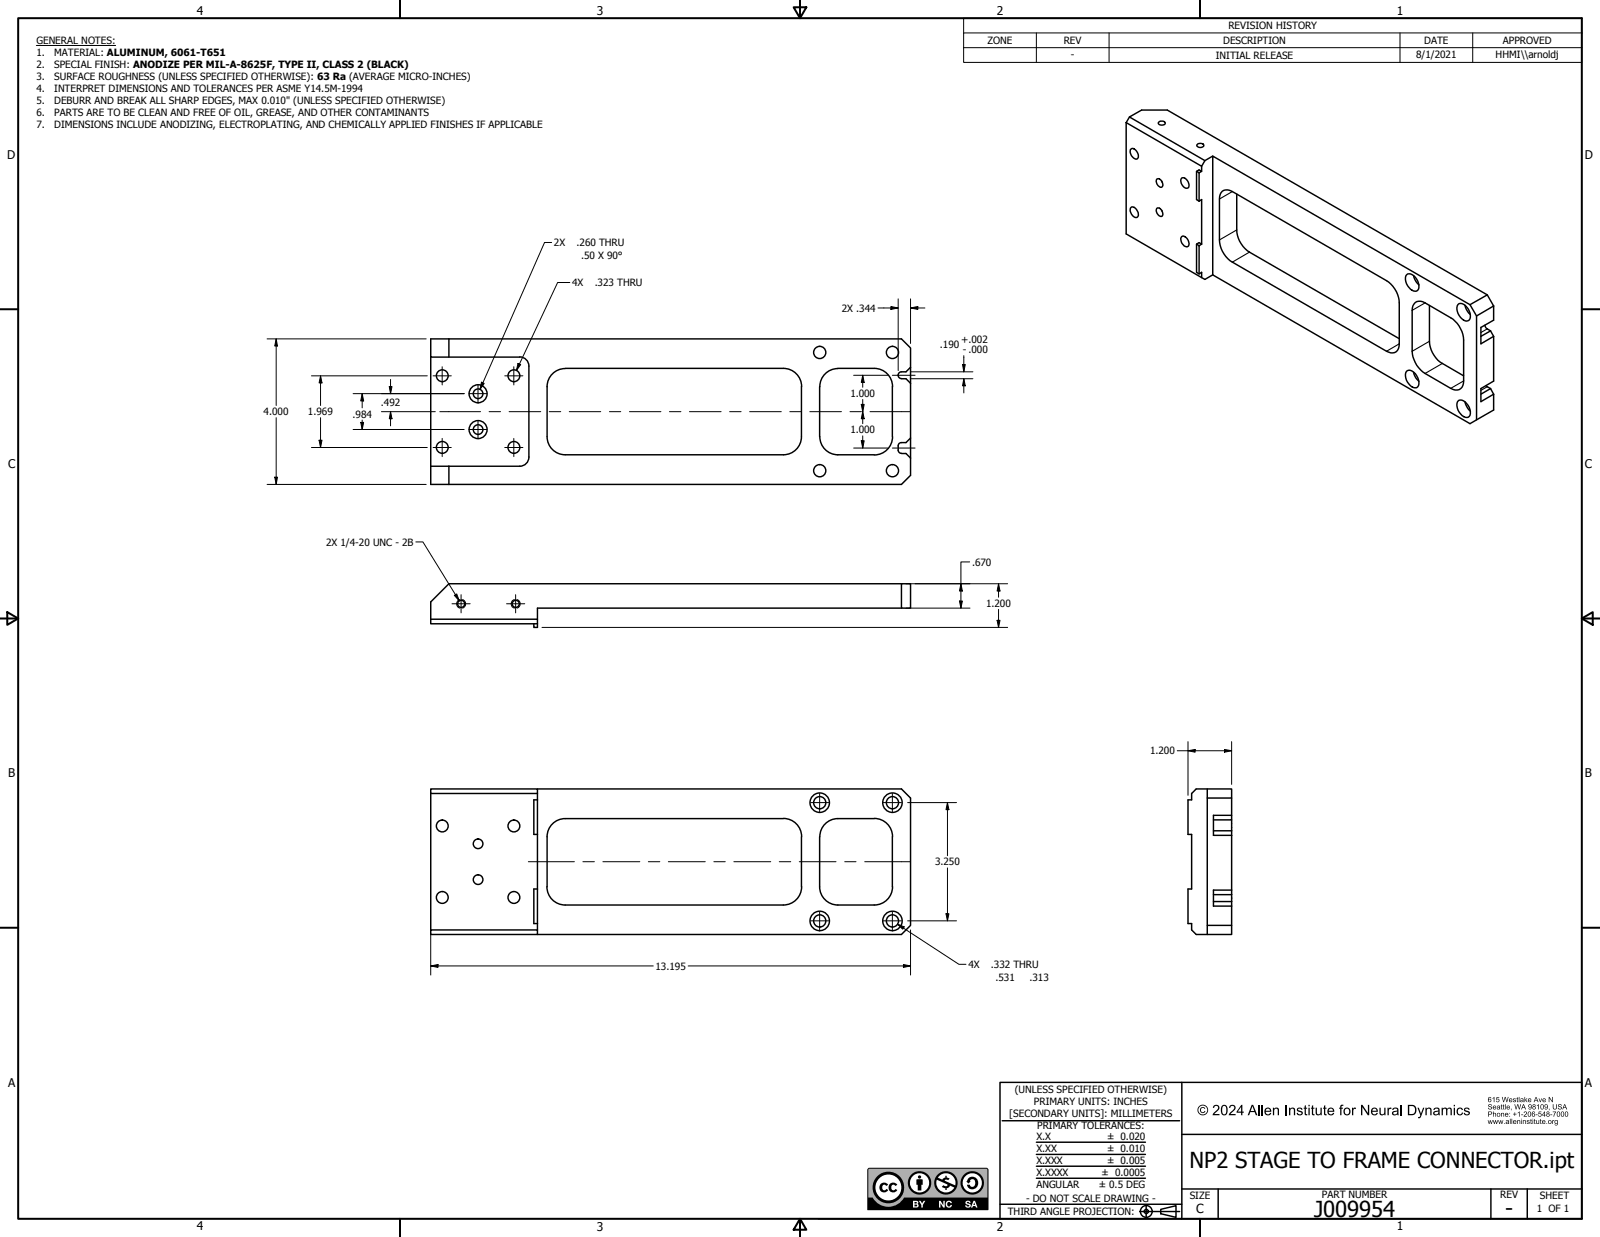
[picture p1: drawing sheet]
<svg xmlns="http://www.w3.org/2000/svg" width="559mm" height="432mm" viewBox="0 0 559 432" stroke-linecap="round" stroke-linejoin="round" font-family="sans-serif">
<!-- layer: Layer 1 -->
<g fill="none" stroke="#000" stroke-width=".51">
<path d="M393.3 42.8v38.9l27.5 15.8 2.7-1.6M394.5 40.8l4.2-2.4h9l111.7 64.5M394.5 40.8l26.3 15.3-1.1 1.9-26.4-15.2zM394.8 52.3a1.24 1.24 0 0 1 1.2-.5 1.24 1.24 0 0 1 .9 1l.6 1a1.11 1.11 0 0 1-.4 1.7 1.11 1.11 0 0 1-1.6-.7l-.8-1.6zM404.6 42.7a1.25 1.25 0 0 1 1.3-.5 1.25 1.25 0 0 1 1 1l-1.1 .5a1.1 1.1 0 0 1-1.3-.7zM417.9 59.8v9.9l.9 .5M417.9 59.8l.9-.5 .9 .5-.9 .5zM418.1 50.5l1.1-.5a.88 .88 0 0 1 1.2 1.1l-.7 .3h-1l-.6-.3zM419.7 58v1.8M423.5 54.5l-2.7 1.6M395 72.4a2.21 2.21 0 0 1 2.6 2.4 1.04 1.04 0 0 1-.8 1.2 1.04 1.04 0 0 1-1.3-.8l-.6-1a1.63 1.63 0 0 1 .1-1.8zM404 72.8a1.79 1.79 0 0 1 1.8 .6 1.79 1.79 0 0 1 .2 1.8 1.18 1.18 0 0 1-1.9-.7l-.3-1z"/>
<path d="M404 62.5a1.79 1.79 0 0 1 1.8 .7 1.79 1.79 0 0 1 .2 1.8l-.2 .3a1.93 1.93 0 0 1-1.8-2.8zM405.7 73.4l.2 .4M405.7 63.2l.2 .4M412.7 62.2a2.34 2.34 0 0 1 2.5 2.9 1.09 1.09 0 0 1-1 .6 1.09 1.09 0 0 1-1-.7l-.6-1a1.71 1.71 0 0 1 .1-1.8zM418.8 70.2l.9-.5v15.5M418.8 60.3v9.9M426.9 66.7a3.1 3.1 0 0 1 3.5 .2l53.9 31.1a9.8 9.8 0 0 1 4.4 7.7v14.3a2.71 2.71 0 0 1-1.3 2.9 2.71 2.71 0 0 1-3.1-.3l-53.9-31.1a9.7 9.7 0 0 1-4.5-7.7v-14.3a3.5 3.5 0 0 1 1-2.8zM431.9 67.8v12.5a9.7 9.7 0 0 0 4.5 7.7l52.3 30.2M412.7 82.6a1.91 1.91 0 0 1 2.5 1.9 1.19 1.19 0 0 1-.7 1.7 2.57 2.57 0 0 1-1.8-3.6zM417.9 85.2v9.9l.9 .5 .9-.5v1.8M418.8 85.8v9.8M419.7 85.2l-.9-.5-.9 .5 .9 .6"/>
<path d="M419.7 85.2l-.9 .6M491.2 95.9a2.18 2.18 0 0 1 3.1 .9l1.1 2.1a1.7 1.7 0 0 1 .1 1.9 1.7 1.7 0 0 1-1.7 .8 4.4 4.4 0 0 1-2.6-5.7zM493.7 96.2l.8 2.1 1.1 1.1M156.8 118.3v6.4M494.3 105.6a3 3 0 0 1 3.4 .1l9 5.2a9.7 9.7 0 0 1 4.5 7.8v14.3a2.76 2.76 0 0 1-1.4 2.9 2.76 2.76 0 0 1-3.1-.3l-9-5.2a9.7 9.7 0 0 1-4.5-7.8v-14.3a3.3 3.3 0 0 1 1.1-2.7zM499.2 106.6v12.5a9.5 9.5 0 0 0 4.5 7.8l7.5 4.3M509.2 106.3a2.1 2.1 0 0 1 3.1 .9 3.3 3.3 0 0 1 .5 4.8 3.2 3.2 0 0 1-3.6-2.6l-.2-.8a2.7 2.7 0 0 1 .2-2.3zM511.6 106.6l.5 1.4 1.4 1.8M513.4 106.4l6-3.5 2.3 3.9-6 3.5zM513.4 106.4l-89.9-51.9v41.4l89.9 52 8.3-4.8v-5.5M515.7 110.3v36.3M518.6 113.5l.1 .4a2.81 2.81 0 0 0 1.9 1.6"/>
<path d="M520.6 115.5l1.1 1.9M520.6 115.5l-3.4 1.9M521.7 106.8v5l-4.5 2.5v5.7l4.5-2.6M521.7 117.4v15.6l-4.5 2.6v4.6l4.5-2.6M150.4 124.7v38.1M181.5 124.6a3.2 3.2 0 0 1 3.2 3.2v31.8M181.5 124.7h-31.1v-6.4h164.4l3.2 3.2v6.7M191.1 135a6.3 6.3 0 0 1 6.3-6.3l76.2-.1a6.4 6.4 0 0 1 6.4 6.4M191.1 134.9v17.5M279.9 134.9v17.5M286.3 134.9v17.5M292.6 128.6h12.7a6.4 6.4 0 0 1 6.4 6.4"/>
<path d="M292.6 128.7a6.3 6.3 0 0 0-6.3 6.3M311.7 134.9v17.5M313.7 130.9l.2 .8 .9 .4M314.8 129.8l-.7 .2-.4 .9M314.8 132.2h1.6l1.6 1.6M318 128.2v37.7l-3.2 3.2h-164.4v-6.3h6.4M318 128.2l-1.6 1.6h-1.6M491.2 129.6a2.18 2.18 0 0 1 3.1 .9 3.5 3.5 0 0 1 .5 4.8 3.9 3.9 0 0 1-3.9-4zM493.7 129.9l.8 2.1 1.1 1.1M519 134.6l1.6 1M520.6 135.6l1.1 2M520.6 135.6l-3.4 2"/>
<path d="M184.7 159.5a3.2 3.2 0 0 1-3.2 3.3h-24.7M191.1 152.4a6.3 6.3 0 0 0 6.3 6.4h76.2a6.3 6.3 0 0 0 6.3-6.4M286.3 152.4a6.3 6.3 0 0 0 6.3 6.4M292.6 158.8h12.7M311.7 152.4a6.4 6.4 0 0 1-6.4 6.4M313.7 155.6v1.9l.4 .5 .7 .2M314.8 154.5l-.7 .2-.4 .9M314.8 158.3h1.6l1.6 1.6M318 152.9l-1.6 1.6h-1.6M509.2 140a2.1 2.1 0 0 1 3.1 .9 3.4 3.4 0 0 1 .5 4.8 3.9 3.9 0 0 1-4-4zM511.6 140.3l.9 2.1 1 1.1M156.8 162.8v6.3"/>
<path d="M150.4 216.2h37.3v1.5h-37.3zM187.7 217.7v1.3h-1.3v-1.3M314.8 203.8h3.2v8.5h-3.2zM314.8 212.3h-127.1v3.9M314.8 203.8h-158l-6.4 6.3v6.1M150.4 275.4h37.3v1.6h-37.3zM150.4 277v47.6M187.7 275.4h127.1l3.2 3.2v44.4l-3.2 3.2h-127.1M187.7 277v47.6M187.7 279.2h-1.3v12.1h1.3M421.6 275.4h8.5v3.2h-8.5zM421.6 278.6v44.4"/>
<path d="M421.6 275.4h-3.8l-1.6 1.6v2.2h-1.3v12.1h1.3v19h-1.3v12.1h1.3v2.2l1.6 1.6h3.8M430.1 278.6v6M273.6 285.8h-76.2a6.3 6.3 0 0 0-6.3 6.3l-.1 17.4a6.4 6.4 0 0 0 6.4 6.4h76.2a6.4 6.4 0 0 0 6.4-6.4M273.6 285.7a6.4 6.4 0 0 1 6.4 6.4M279.9 292.1v17.5M292.6 285.8h12.7M292.6 285.8a6.4 6.4 0 0 0-6.3 6.3v17.4a6.4 6.4 0 0 0 6.3 6.4M305.3 285.7a6.4 6.4 0 0 1 6.4 6.4M311.7 292.1v17.5M423.8 290h6.3M423.8 286.2h6.3v-1.6h-6.3v7h6.3M430.1 286.2v36.8"/>
<path d="M187.7 310.3h-1.3v12.1h1.3M311.7 309.5a6.4 6.4 0 0 1-6.4 6.4h-12.7M423.8 314.7h6.3M423.8 312.3h6.3M430.1 310.7h-6.3v5.6h6.3M150.4 324.6h37.3v1.6h-37.3zM421.6 323h8.5v3.2h-8.5zM412.7 377.8v47.6M350 391.2h62M361.9 398.7h38.1M412.7 396h139.7M361.9 403h38.1"/>
<path d="M361.9 411.3h38.1M361.9 407.1h38.1M412.7 415h139.7M425.4 415v10.4M520.7 415v10.4M533.4 415v10.4M285.7 425.4h266.7v-47.6h-203.2v47.6M349.2 420.4h63.5M398 422.9h14M400.3 420.6v4.6M405.4 422.1l5.3-1.2v4l-5.3-1.2z"/>
<circle cx="154.5" cy="131.2" r="2.06"/>
<circle cx="167" cy="137.4" r="1.68"/>
<circle cx="167" cy="137.4" r="3.1"/>
<circle cx="179.5" cy="131.2" r="2.06"/>
<circle cx="286.3" cy="123" r="2.13"/>
<circle cx="311.7" cy="123" r="2.13"/>
<circle cx="154.5" cy="156.2" r="2.06"/>
<circle cx="167" cy="150" r="1.68"/>
<circle cx="167" cy="150" r="3.1"/>
<circle cx="179.5" cy="156.2" r="2.06"/>
<circle cx="286.3" cy="164.3" r="2.13"/>
<circle cx="311.7" cy="164.3" r="2.13"/>
<circle cx="161.1" cy="210.8" r="1.24"/>
<circle cx="180.1" cy="210.8" r="1.24"/>
<circle cx="154.5" cy="288.3" r="2.06"/>
<circle cx="167" cy="294.5" r="1.68"/>
<circle cx="179.5" cy="288.3" r="2.06"/>
<circle cx="286.3" cy="280.2" r="2.13"/>
<circle cx="286.3" cy="280.2" r="3.4"/>
<circle cx="311.7" cy="280.2" r="2.13"/>
<circle cx="311.7" cy="280.2" r="3.4"/>
<circle cx="154.5" cy="313.3" r="2.06"/>
<circle cx="167" cy="307.1" r="1.68"/>
<circle cx="179.5" cy="313.3" r="2.06"/>
<circle cx="286.3" cy="321.5" r="2.13"/>
<circle cx="286.3" cy="321.5" r="3.4"/>
<circle cx="311.7" cy="321.5" r="2.13"/>
<circle cx="311.7" cy="321.5" r="3.4"/>
<circle cx="400.3" cy="422.9" r="2.06"/>
<circle cx="400.3" cy="422.9" r=".73"/>
</g>
<g fill="none" stroke="#000" stroke-width=".35">
<path d="M12.7 15.9h27.7M336.5 11.5v-5.2h215.9v5.2M336.5 16.6h215.9M361.9 11.5v10.3M387.3 11.5v10.3M488.9 11.5v10.3M514.3 11.5v10.3M552.4 11.5h-215.9v5.1M552.4 11.5v10.3h-215.9v-5.2M192.7 84.6h-2.5l-22.6 51.4M199 98.6h-4.2l-14.5 30.7M93.3 118.3h55.5"/>
<path d="M96.5 118.3l.4 2.5h-1zM96.5 118.3v23.2M306.6 107.5h7.1M311.1 107l2.6 .5-2.6 .5zM313.7 104.3v25M318 104.3v15.6M318 107.5l2.5-.5v1zM318 107.5h5M108.8 131.2h40.4M112 131.2v10.3M112 131.2l.5 2.5h-1.1zM123.3 137.4h38.8"/>
<path d="M126.5 137.4v5M126.5 137.4l.5 2.6h-1zM136 134.9h.9l-.5 2.5zM136.4 132.5v4.9M151.3 131.2h6.3M154.4 128v6.4M163.8 137.4h6.3M166.9 134.2v6.4M168.1 133.4l1 .5-1.5 2.1zM176.3 131.2h6.3M179.5 128v6.4M180.9 126.9l1 .4-1.6 2z"/>
<path d="M298.1 131h12M301.3 131v4.2M301.3 139.4v8.5M301.3 131l.5 2.5h-1zM311.7 131h7.9M318 132.2h21.8M318 129.8h21.8M336.2 127.3h.9l-.5 2.5zM336.6 124.1v5.7M336.6 132.2v5M336.6 132.2l.5 2.5h-.9zM96.5 145.8v23.3"/>
<path d="M108.8 156.2h40.4M111.4 153.7h1.1l-.5 2.5zM112 145.8v10.4M123.3 149.9h38.8M126 147.4h1l-.5 2.5zM126.5 146.6v3.3M133.2 143.7h18.8M136.4 143.7l.5 2.5h-.9zM136.4 143.7v5M151.3 156.2h6.3M153.6 143.7h14.2M154.4 153v6.4"/>
<path d="M163.8 149.9h6.3M166.9 146.7v6.4M170.8 143.7h4M176.3 156.2h6.3M177.8 143.7h11M179.5 153v6.4M191.8 143.7h4M198.8 143.7h11M212.9 143.7h3.9M219.8 143.7h11M233.8 143.7h4M240.8 143.7h11"/>
<path d="M254.8 143.7h4M261.8 143.7h11.1M275.8 143.7h4M282.8 143.7h11.1M296.9 143.7h4M298.1 156.4h12M300.8 141.2h1l-.5 2.5zM300.8 153.9h1l-.5 2.5zM301.3 152.1v4.3M301.3 143.7l.5 2.5h-1zM303.8 143.7h14.2M311.7 156.4h7.9"/>
<path d="M93.3 169.1h55.5M95.9 166.6h1l-.4 2.5zM145.2 189.2h2.5l12.7 20.5M338.6 196.2h-3v16.1M157.9 210.8h6.3M158.7 207.8l.8-.5 .9 2.4zM160.6 209.3a1.55 1.55 0 0 0-1.2 1.5 1.55 1.55 0 0 0 1.2 1.5M161 207.6v6.3M161.5 209.3a1.57 1.57 0 0 1 1.1 1.5 1.57 1.57 0 0 1-1.1 1.5M176.9 210.8h6.4M179.6 209.3a1.55 1.55 0 0 0-1.1 1.5 1.55 1.55 0 0 0 1.1 1.5M180.1 207.6v6.3"/>
<path d="M180.6 209.3a1.57 1.57 0 0 1 1.1 1.5 1.57 1.57 0 0 1-1.1 1.5M189.3 219h162.6M316.4 212.3h22.4M316.4 203.8h35.5M335.1 209.8h1l-.5 2.5zM335.6 203.8l.5 2.5h-1zM348.2 216.5h1l-.5 2.5zM348.7 203.8v4.7M348.7 212.7v6.3M348.7 203.8l.5 2.5h-1zM414.9 258.9v18.7M430.1 258.9v14.9"/>
<path d="M286.3 277v6.3M311.7 277v6.3M411.2 262.1h18.9M414.9 262.1l2.5-.5v1zM427.7 261.6l2.4 .5-2.4 .5zM283.1 280.2h6.3M308.5 280.2h6.3M317 280.2h17.1M330.9 280.2v18.5M330.9 280.2l.5 2.4h-1zM184.5 300.8h16.1M203.6 300.8h4"/>
<path d="M210.6 300.8h12.9M226.4 300.8h4M233.4 300.8h12.9M249.3 300.8h4M256.3 300.8h12.9M272.2 300.8h4M279.1 300.8h12.9M286.3 318.3v6.3M295 300.8h4M302 300.8h16M311.7 318.3v6.3M330.4 319h1l-.5 2.4z"/>
<path d="M330.9 303v18.4M150.4 337.2l2.6-.5v1zM150.4 337.2h77.8M150.4 326.2v14.2M240.3 337.2h77.7M283.1 321.4h6.3M308.5 321.4h6.3M313.4 322.6l21.5 14h2.5M313.4 322.6l2.4 .9-.5 .9zM315.5 336.7l2.5 .5-2.5 .5zM317 321.4h17.1M318 324.6v15.8"/>
</g>
<path d="M430.4 66.9l-4.5 2.6M431.9 80.3l-6 3.5M436.4 88l-6 3.5M497.7 105.7l-4.5 2.6M499.2 119.1l-6 3.5M519.4 114.8l-2.2 1.3M488.7 120l-4.4 2.6M503.7 126.9l-6 3.5M511.2 133l-4.5 2.6M519.4 135l-2.2 1.3" fill="none" stroke="#000" stroke-width=".38"/>
<g fill="none" stroke="#000" stroke-width=".7">
<path d="M139.7 0v6.3M279.4 0v6.3M419.1 0v6.3M6.4 6.3h546v419.1h-546zM277.2 2.5h4.4l-2.2 3.8zM0 107.9h6.3M552.4 107.9h6.4M0 215.9h6.3M2.5 213.7l3.8 2.2-3.8 2.2zM552.4 215.9h6.4M552.5 215.9l3.8-2.2v4.4zM0 323.8h6.3"/>
<path d="M552.4 323.8h6.4M139.7 425.4v6.4M279.4 425.4v6.4M279.4 425.4l2.2 3.9h-4.4zM419.1 425.4v6.4"/>
</g>
<g fill="#000">
<path d="M311.1 107l2.6 .5-2.6 .5z" fill-rule="evenodd"/>
<path d="M318 107.5l2.5-.5v1z" fill-rule="evenodd"/>
<path d="M96.5 118.3l.4 2.5h-1z" fill-rule="evenodd"/>
<path d="M112 131.2l.5 2.5h-1.1z" fill-rule="evenodd"/>
<path d="M126.5 137.4l.5 2.6h-1z" fill-rule="evenodd"/>
<path d="M136 134.9h.9l-.5 2.5z" fill-rule="evenodd"/>
<path d="M168.1 133.4l1 .5-1.5 2.1z" fill-rule="evenodd"/>
<path d="M180.9 126.9l1 .4-1.6 2z" fill-rule="evenodd"/>
<path d="M301.3 131l.5 2.5h-1z" fill-rule="evenodd"/>
<path d="M336.2 127.3h.9l-.5 2.5z" fill-rule="evenodd"/>
<path d="M336.6 132.2l.5 2.5h-.9z" fill-rule="evenodd"/>
<path d="M111.4 153.7h1.1l-.5 2.5z" fill-rule="evenodd"/>
<path d="M126 147.4h1l-.5 2.5z" fill-rule="evenodd"/>
<path d="M136.4 143.7l.5 2.5h-.9z" fill-rule="evenodd"/>
<path d="M300.8 141.2h1l-.5 2.5z" fill-rule="evenodd"/>
<path d="M300.8 153.9h1l-.5 2.5z" fill-rule="evenodd"/>
<path d="M301.3 143.7l.5 2.5h-1z" fill-rule="evenodd"/>
<path d="M95.9 166.6h1l-.4 2.5z" fill-rule="evenodd"/>
<path d="M158.7 207.8l.8-.5 .9 2.4z" fill-rule="evenodd"/>
<path d="M335.1 209.8h1l-.5 2.5z" fill-rule="evenodd"/>
<path d="M335.6 203.8l.5 2.5h-1z" fill-rule="evenodd"/>
<path d="M348.2 216.5h1l-.5 2.5z" fill-rule="evenodd"/>
<path d="M348.7 203.8l.5 2.5h-1z" fill-rule="evenodd"/>
<path d="M414.9 262.1l2.5-.5v1z" fill-rule="evenodd"/>
<path d="M427.7 261.6l2.4 .5-2.4 .5z" fill-rule="evenodd"/>
<path d="M330.9 280.2l.5 2.4h-1z" fill-rule="evenodd"/>
<path d="M330.4 319h1l-.5 2.4z" fill-rule="evenodd"/>
<path d="M150.4 337.2l2.6-.5v1z" fill-rule="evenodd"/>
<path d="M315.5 336.7l2.5 .5-2.5 .5z" fill-rule="evenodd"/>
<path d="M313.4 322.6l2.4 .9-.5 .9z" fill-rule="evenodd"/>
</g>
<g fill="#000">
<path d="M423.9 385.9a1.19 1.19 0 0 1 1.9 .3 1.19 1.19 0 0 1-.7 1.7l-1 1h1.8v.4h-2.4l.2-.6 1-1a.91 .91 0 0 0 .7-.7 .91 .91 0 0 0-.5-1l-.7 .2-.2 .6-.4-.1zM429.6 385.9a1.19 1.19 0 0 1 1.8 .3 1.19 1.19 0 0 1-.6 1.7l-1 1h1.7v.4h-2.4l.3-.6 .9-1a.91 .91 0 0 0 .7-.7 .91 .91 0 0 0-.4-1l-.7 .2-.2 .6-.5-.1zM444.6 386.7h.4v.3a.94 .94 0 0 1 1.1-.4 .94 .94 0 0 1 .6 1.1v1.6h-.5v-1.6a.65 .65 0 0 0-.7-.7 .65 .65 0 0 0-.5 .9v1.4h-.4zM448.9 385.7h.5v3.6h-.5zM450.2 386.7h.4v.3a.94 .94 0 0 1 1.1-.4 .94 .94 0 0 1 .6 1.1v1.6h-.4v-1.6a.65 .65 0 0 0-.7-.7 .65 .65 0 0 0-.6 .9v1.4h-.4zM453.1 386.9l.6-.3a.99 .99 0 0 1 1.2 .7l-.4 .1a.52 .52 0 0 0-.6-.5 .52 .52 0 0 0-.4 .6l.2 .1a.98 .98 0 0 1 1 .3 .98 .98 0 0 1 .2 1l-.2 .3a1.19 1.19 0 0 1-1.9-.7l.5-.1a.58 .58 0 0 0 .6 .6 .58 .58 0 0 0 .5-.7l-.2-.1a.94 .94 0 0 1-1-.3 .94 .94 0 0 1-.1-1zM455.6 386l.5-.2v.9h.4v.3h-.4v1.6l.5 .7a.66 .66 0 0 1-.7-.1 .66 .66 0 0 1-.3-.7v-1.5h-.3v-.3h.3zM458.2 386l.4-.2v.9h.5v.3h-.5v1.6l.5 .7a.66 .66 0 0 1-.7-.1 .66 .66 0 0 1-.2-.7v-1.5h-.4v-.3h.4zM459.5 386.7h.4v1.4a.66 .66 0 0 0 .7 .9 .66 .66 0 0 0 .6-.9v-1.4h.4v2.6h-.4v-.4a.94 .94 0 0 1-1.1 .4 .94 .94 0 0 1-.6-1zM462.4 386l.4-.2v.9h.5v.3h-.5v1.6l.6 .7a.66 .66 0 0 1-.8-.1 .66 .66 0 0 1-.2-.7v-1.5h-.3v-.3h.3zM468.2 385.8l1-.1-.1 .3-.6 .2v.5h.5v.3h-.5v2.3h-.4v-2.3h-.4v-.3h.4zM472.2 386.7h.4v.4a.64 .64 0 0 1 1-.3l-.1 .4a.59 .59 0 0 0-.7 0 .59 .59 0 0 0-.2 .7v1.4h-.4z"/>
<path d="M475.3 385.7h.5l1.9 2.8v-2.8h.5v3.6h-.5l-1.9-2.9v2.9h-.5zM481.8 386.7h.4v1.4a.66 .66 0 0 0 .7 .9 .66 .66 0 0 0 .5-.9v-1.4h.5v2.6h-.4v-.4a.94 .94 0 0 1-1.1 .4 .94 .94 0 0 1-.6-1zM484.6 386.7h.4v.4a.64 .64 0 0 1 1-.3l-.1 .4a.59 .59 0 0 0-.7 0 .59 .59 0 0 0-.2 .7v1.4h-.4zM495.1 386.7h.4l.8 2.1 .7-2.1h.5l-1 2.6a.97 .97 0 0 1-1.2 1l-.1-.4h.5l.3-.6zM497.8 386.7h.4v.3a.94 .94 0 0 1 1.2-.4 .94 .94 0 0 1 .6 1.1v1.6h-.5v-1.6a.65 .65 0 0 0-.7-.7 .65 .65 0 0 0-.5 .9v1.4h-.5zM503.5 386.7h.4v.3l1-.4a.67 .67 0 0 0 1.1 0l.7 .1 .3 .3v2.3h-.4v-1.7a.58 .58 0 0 0-.6-.6 .58 .58 0 0 0-.5 .8v1.5h-.5v-1.7a.6 .6 0 0 0-.7-.6 .6 .6 0 0 0-.4 .9v1.4h-.4zM509.1 386.9a1.12 1.12 0 0 1 1.8 .5l-.4 .1a.72 .72 0 0 0-.9-.5 .72 .72 0 0 0-.4 1 .73 .73 0 0 0 .4 1 .73 .73 0 0 0 1-.7l.4 .1a1.25 1.25 0 0 1-1.8 .8 1.25 1.25 0 0 1-.4-2zM511.4 386.9l.6-.3a.99 .99 0 0 1 1.3 .7l-.5 .1a.52 .52 0 0 0-.5-.5 .52 .52 0 0 0-.5 .6l.3 .1a.98 .98 0 0 1 1 .3 .98 .98 0 0 1 .1 1l-.2 .3a1.19 1.19 0 0 1-1.8-.7l.4-.1a.58 .58 0 0 0 .7 .6 .58 .58 0 0 0 .5-.7l-.3-.1a.94 .94 0 0 1-1-.3 .94 .94 0 0 1-.1-1z"/>
<path d="M419.4 386.6l.2-.1a.94 .94 0 0 1 1.3 .5l-.2 .1a.66 .66 0 0 0-1-.1 .66 .66 0 0 0 0 1 .66 .66 0 0 0 1-.2l.3 .1a1.03 1.03 0 0 1-1.6 .4 1.03 1.03 0 0 1 0-1.7zM418.5 387.5a1.56 1.56 0 0 0 3.1 0 1.56 1.56 0 0 0-3.1 0zM418.2 387.5a1.87 1.87 0 0 1 3.7 0 1.87 1.87 0 0 1-3.7 0z"/>
<path d="M427.2 386.1l-.2 .4a1.83 1.83 0 0 0 .6 2.5 1.88 1.88 0 0 0 0-3zM426.9 385.9a1.29 1.29 0 0 1 1.5 .1 1.29 1.29 0 0 1 .3 1.5 1.3 1.3 0 0 1-1.1 1.9 1.3 1.3 0 0 1-1.2-1.9l.1-1z"/>
<path d="M433.5 386.4l-1.2 1.6h1.2zM433.5 385.7h.4v2.3h.5v.4h-.5v.9h-.4v-.9h-1.6v-.4z"/>
<path d="M437.4 386.1l-.6 1.7h1.2zM437.2 385.7h.5l1.5 3.6h-.6l-.4-1.1h-1.5l-.4 1.1h-.5z"/>
<path d="M442.3 387.2l-.2 .5h1.4a.73 .73 0 0 0-.4-.7 .73 .73 0 0 0-.8 .2zM441.9 387a1.23 1.23 0 0 1 1.5-.3 1.23 1.23 0 0 1 .6 1.4h-2a.77 .77 0 0 0 .6 .9 .77 .77 0 0 0 .9-.5h.5a1.33 1.33 0 0 1-2 .6 1.33 1.33 0 0 1-.1-2.1z"/>
<path d="M457 386.7h.4v2.6h-.4zM457 385.7h.4v.5h-.4z"/>
<path d="M464.3 387.2l-.2 .5h1.4a.73 .73 0 0 0-.4-.7 .73 .73 0 0 0-.8 .2zM463.9 387a1.23 1.23 0 0 1 1.5-.3 1.23 1.23 0 0 1 .6 1.4h-2a.77 .77 0 0 0 .6 .9 .77 .77 0 0 0 .9-.5h.5a1.33 1.33 0 0 1-2 .6 1.33 1.33 0 0 1-.1-2.1z"/>
<path d="M469.9 387.2a.94 .94 0 0 0-.2 1.3 .94 .94 0 0 0 1.3 .2 .94 .94 0 0 0 .2-1.3 .94 .94 0 0 0-1.3-.2zM469.6 386.9a1.3 1.3 0 0 1 2 .3 1.3 1.3 0 0 1-.6 1.9 1.3 1.3 0 0 1-1.8-.8l.1-1z"/>
<path d="M479.5 387.2l-.2 .5h1.5a.73 .73 0 0 0-.5-.7 .73 .73 0 0 0-.8 .2zM479.1 387a1.23 1.23 0 0 1 1.5-.3 1.23 1.23 0 0 1 .6 1.4h-1.9a.77 .77 0 0 0 .5 .9 .77 .77 0 0 0 1-.5h.4a1.33 1.33 0 0 1-2 .6 1.33 1.33 0 0 1-.1-2.1z"/>
<path d="M486.7 388.3a.64 .64 0 0 0 .8 .8 .64 .64 0 0 0 .5-1zM486.5 386.9l.7-.3a.9 .9 0 0 1 1.2 1l.2 1.7h-.5l-.1-.3a.9 .9 0 0 1-1.4 .3 .9 .9 0 0 1 0-1.4l1.2-.2a.57 .57 0 0 0-.3-.8 .57 .57 0 0 0-.8 .4l-.5 .1z"/>
<path d="M492.2 386.1v2.8h.8a1.39 1.39 0 0 0 1.2-1.4 1.39 1.39 0 0 0-1.3-1.4zM491.7 385.7h1.2a1.82 1.82 0 0 1 1.8 1.8 1.82 1.82 0 0 1-1.7 1.8h-1.3z"/>
<path d="M501.1 388.3a.64 .64 0 0 0 .7 .8 .64 .64 0 0 0 .5-1zM500.9 386.9l.7-.3a.9 .9 0 0 1 1.2 1l.1 1.7h-.4l-.1-.3a.9 .9 0 0 1-1.4 .3 .9 .9 0 0 1 0-1.4l1.1-.2a.57 .57 0 0 0-.3-.8 .57 .57 0 0 0-.7 .4l-.5 .1z"/>
<path d="M507.7 386.7h.5v2.6h-.5zM507.7 385.7h.5v.5h-.5z"/>
<path d="M540.9 382.9h.2l1 1.4v-1.4h.2v1.8h-.2l-1-1.4v1.4h-.2zM539 383.7l-.1 .2h.8l-.2-.3zM538.9 383.6a.61 .61 0 0 1 .7-.1 .61 .61 0 0 1 .3 .6h-1a.38 .38 0 0 0 .3 .5 .38 .38 0 0 0 .5-.3h.2a.66 .66 0 0 1-1 .3 .66 .66 0 0 1 0-1zM537.4 383.4h.2l.4 1.1 .3-1.1h.3l-.5 1.3h-.2zM536.4 383.1l-.2 .9h.6zM536.3 382.9h.3l.7 1.8h-.2l-.3-.5h-.7l-.2 .5h-.3zM534 383.7l-.1 .2h.7l-.2-.3zM533.8 383.6a.61 .61 0 0 1 .7-.1 .61 .61 0 0 1 .3 .6h-1a.38 .38 0 0 0 .3 .5 .38 .38 0 0 0 .5-.3h.2a.66 .66 0 0 1-1 .3 .66 .66 0 0 1 0-1zM532.4 382.9h.2v1l.9-.5-.5 .5 .5 .8h-.3l-.4-.6-.2 .6h-.2zM531.2 384.2v.3l.4 .1 .2-.5zM531.1 383.6l.9-.1 .1 1.2-.2-.1a.49 .49 0 0 1-.7 .2 .49 .49 0 0 1-.2-.7 .49 .49 0 0 1 .7-.2l.1-.3-.8 .2zM530.4 382.9h.3v1.8h-.3zM529.8 383.1l.2-.1v.4h.2l-.2 .2v.8l.3 .3-.5-.1zM528.5 383.5l.5-.1 .4 .2h-.6l-.1 .3a.54 .54 0 0 1 .8 .4 .54 .54 0 0 1-.6 .6 .54 .54 0 0 1-.5-.6l.5 .3 .3-.2-.7-.4zM527.3 383.7l-.1 .2h.8l-.2-.3zM527.2 383.6a.61 .61 0 0 1 .7-.1 .61 .61 0 0 1 .3 .6h-1a.38 .38 0 0 0 .3 .5 .38 .38 0 0 0 .5-.3h.2a.66 .66 0 0 1-1 .3 .66 .66 0 0 1 0-1zM524.5 382.9h.3l.3 1.6 .5-1.6h.2l.5 1.6 .3-1.6h.3l-.5 1.8h-.3l-.4-1.6-.4 1.6h-.3zM522.7 382.9h.9v.3h-.7l-.1 .4a.6 .6 0 0 1 .8 .3 .6 .6 0 0 1-.3 .8 .6 .6 0 0 1-.8-.4l.2-.1a.38 .38 0 0 0 .6 .2 .38 .38 0 0 0 0-.6 .38 .38 0 0 0-.6 .1h-.2zM521.3 383.4l.6-.5v1.8h-.2v-1.4l-.4 .3zM519.9 384.2a.4 .4 0 0 0 .8 0 .4 .4 0 0 0-.8 0zM519.9 383.1l.6-.2 .3 .5h-.2a.36 .36 0 0 0-.4-.3 .36 .36 0 0 0-.3 .5v.2a.58 .58 0 0 1 .9 .2 .58 .58 0 0 1-.5 .8 .58 .58 0 0 1-.6-.6z"/>
<path d="M543.1 391.7a.45 .45 0 0 0 .9 0 .45 .45 0 0 0-.9 0zM543 391.2l1.1-.2v1.2a.58 .58 0 0 1-.5 .7 .58 .58 0 0 1-.7-.5l.3 .2a.39 .39 0 0 0 .5 0 .39 .39 0 0 0 .1-.4 .63 .63 0 0 1-.8-.1 .63 .63 0 0 1 0-.9zM542.1 391l.2 .2 .6-.1-.5 .3v.9h-.3zM540.9 391.7a.45 .45 0 0 0 .9 0 .45 .45 0 0 0-.9 0zM540.6 391.7a.7 .7 0 0 1 1.4 0 .7 .7 0 0 1-1.4 0zM540.1 392.1h.2v.2h-.2zM538.9 391.3l-.1 .3h.7l-.2-.4zM538.7 391.2a.61 .61 0 0 1 .7-.1 .61 .61 0 0 1 .4 .6h-1a.38 .38 0 0 0 .3 .5 .38 .38 0 0 0 .4-.3h.2a.66 .66 0 0 1-1 .3 .66 .66 0 0 1 0-1zM538 390.7l.2-.1v.4h.2l-.2 .2v.8l.2 .3-.4-.1zM536.5 391h.2v1l.3 .2 .3-.2v-1h.3v1.3l-1-.1zM535.8 390.7l.3-.1v.4h.2l-.2 .2v.8l.2 .3-.4-.1zM535.2 391h.3v1.3h-.3zM535.2 390.5l.3 .3zM534.6 390.7l.2-.1v.4h.2l-.2 .2v.8l.2 .3-.4-.1zM533.3 391.1l.5-.1 .4 .2h-.6l-.1 .3a.54 .54 0 0 1 .7 .4 .54 .54 0 0 1-.5 .6 .54 .54 0 0 1-.5-.6l.5 .3 .3-.2-.7-.4zM531.9 391l.9 .1 .1 1.2h-.2v-1l-.3-.1-.3 .2v.9h-.2zM531.3 391h.2v1.3h-.2zM531.3 390.5l.2 .3zM529.9 391l1 .1v1.2h-.2v-1l-.3-.1-.3 .2v.9h-.2zM528.8 391.3l-.2 .3h.8l-.2-.4zM528.6 391.2a.61 .61 0 0 1 .7-.1 .61 .61 0 0 1 .3 .6h-1a.38 .38 0 0 0 .3 .5 .38 .38 0 0 0 .5-.3h.2a.66 .66 0 0 1-1 .3 .66 .66 0 0 1 0-1zM527.9 390.5h.2v1.8h-.2zM527.3 390.5h.3v1.8h-.3zM526.2 391.8v.3l.3 .1 .3-.5zM526 391.2l.9-.1 .2 1.2-.3-.1a.49 .49 0 0 1-.7 .2 .49 .49 0 0 1-.2-.7 .49 .49 0 0 1 .7-.2l.1-.2-.8 .1zM525.3 392.1h.2v.2h-.2zM523.2 391h.3l.3 1.1 .2-1.1h.3l.2 1 .3-1h.2l-.4 1.3h-.2l-.3-1-.2 1h-.3zM521.4 391h.2l.3 1.1 .3-1.1h.2l.3 1 .3-1h.2l-.4 1.3h-.2l-.3-1-.3 1h-.2zM519.6 391h.2l.3 1.1 .3-1.1h.2l.3 1 .3-1h.2l-.4 1.3h-.3l-.2-1-.3 1h-.2z"/>
<path d="M546.5 385.6l-.3 .9h.6zM546.3 385.5h.3l.7 1.8h-.2l-.3-.6h-.7l-.2 .6h-.3zM544.3 385.6a.72 .72 0 0 1 1.1 .4h-.2a.4 .4 0 0 0-.4-.4 .4 .4 0 0 0-.4 .5h.2a.69 .69 0 0 1 .8 .4 .69 .69 0 0 1-.4 .9 .69 .69 0 0 1-.8-.4l-.1-.3h.2a.44 .44 0 0 0 .5 .5 .44 .44 0 0 0 .3-.7h-.2a.58 .58 0 0 1-.6-.2 .58 .58 0 0 1 0-.7zM542.3 385.5h.3v1a.49 .49 0 0 0 .4 .6 .49 .49 0 0 0 .5-.6v-1h.2v1a.72 .72 0 0 1-.7 .8 .72 .72 0 0 1-.7-.8zM540.9 387h.3l-.2 .6zM539.6 386a.39 .39 0 0 0 .7 0 .39 .39 0 0 0-.7 0zM539.6 385.6a.82 .82 0 0 1 1 .8 .82 .82 0 0 1-1 .8l-.2-.4 .7 .3 .3-.7a.57 .57 0 0 1-.9 .1 .57 .57 0 0 1 .1-.9zM538.3 385.8a.84 .84 0 0 0 .4 1.3l.1-.1a.84 .84 0 0 0-.4-1.3zM538.3 385.5a.84 .84 0 0 1 .9 .9 .84 .84 0 0 1-.9 .8l-.3-.8zM536.8 385.9l.6-.5v1.9h-.2v-1.5l-.4 .3zM535.5 385.9a.3 .3 0 0 0 .6 0 .3 .3 0 0 0-.6 0zM535.4 386.7a.37 .37 0 0 0 .7 0 .37 .37 0 0 0-.7 0zM535.4 385.6a.49 .49 0 0 1 .7-.1 .49 .49 0 0 1-.1 .8 .54 .54 0 0 1 .2 .8 .54 .54 0 0 1-.8 0 .54 .54 0 0 1 .1-.8l-.2-.3zM533.9 386a.4 .4 0 0 0 .8 0 .4 .4 0 0 0-.8 0zM533.9 385.6a.82 .82 0 0 1 1.1 .8 .82 .82 0 0 1-1 .8l-.2-.4 .7 .3 .2-.7a.57 .57 0 0 1-.8 .1 .57 .57 0 0 1 0-.9zM532.1 385.6l-.3 .9h.6zM532 385.5h.2l.8 1.8h-.3l-.2-.6h-.8l-.2 .6h-.2zM528.9 385.5h.2l.4 1.5 .4-1.5h.3l.4 1.5 .4-1.5h.2l-.5 1.8h-.2l-.4-1.6-.5 1.6h-.2zM527.7 387h.2l-.2 .6zM526.5 386.2l-.1 .3h.7l-.2-.4zM526.3 386.1a.61 .61 0 0 1 .7-.1 .61 .61 0 0 1 .4 .7h-1a.38 .38 0 0 0 .3 .4 .38 .38 0 0 0 .4-.3l.2 .1a.66 .66 0 0 1-1 .3 .66 .66 0 0 1 0-1.1zM525.6 385.5h.3v1.8h-.3zM525 385.6l.2-.1v.5h.2l-.2 .1v.8l.3 .4-.5-.2zM524.3 385.6l.2-.1v.5h.2l-.2 .1v.8l.3 .4-.5-.2zM523.1 386.8v.3h.3l.3-.5zM522.9 386.1h.9l.2 1.2-.3-.2a.49 .49 0 0 1-.7 .2 .49 .49 0 0 1-.2-.7 .49 .49 0 0 1 .7-.1l.1-.3-.8 .1zM521.7 386.2l-.1 .3h.7l-.2-.4zM521.5 386.1a.61 .61 0 0 1 .8-.1 .61 .61 0 0 1 .3 .7h-1a.38 .38 0 0 0 .3 .4 .38 .38 0 0 0 .4-.3l.3 .1a.66 .66 0 0 1-1.1 .3 .66 .66 0 0 1 0-1.1zM519.9 385.6a.72 .72 0 0 1 1.2 .4h-.3a.4 .4 0 0 0-.4-.4 .4 .4 0 0 0-.3 .5h.1a.69 .69 0 0 1 .9 .4 .69 .69 0 0 1-.4 .9 .69 .69 0 0 1-.9-.4l-.1-.3h.2a.44 .44 0 0 0 .5 .5 .44 .44 0 0 0 .3-.7h-.1a.58 .58 0 0 1-.7-.2 .58 .58 0 0 1 0-.7z"/>
<path d="M546.9 388.3a.84 .84 0 0 0 .3 1.3l.2-.1a.84 .84 0 0 0-.4-1.3zM546.8 388.1a.84 .84 0 0 1 .9 .8 .84 .84 0 0 1-.9 .8l-.3-.8zM545.4 388.3a.84 .84 0 0 0 .4 1.3l.2-.1a.84 .84 0 0 0-.4-1.3zM545.4 388.1a.84 .84 0 0 1 .9 .8 .84 .84 0 0 1-.9 .8l-.3-.8zM544 388.3a.84 .84 0 0 0 .4 1.3l.1-.1a.84 .84 0 0 0-.4-1.3zM544 388.1a.84 .84 0 0 1 .9 .8 .84 .84 0 0 1-.9 .8l-.3-.8zM542.3 388h1.2l-.7 1.8h-.2v-.5l.6-1.1h-.9zM541.4 389h.7v.3h-.7zM540.3 388.4a.3 .3 0 0 0 .6 0 .3 .3 0 0 0-.6 0zM540.3 389.3a.37 .37 0 0 0 .7 0 .37 .37 0 0 0-.7 0zM540.2 388.1a.49 .49 0 0 1 .8 0 .49 .49 0 0 1-.1 .7 .54 .54 0 0 1 .1 .8 .54 .54 0 0 1-.8 0 .54 .54 0 0 1 .2-.8l-.3-.2zM539.3 388.3l-.5 .9h.5zM539.4 388h.2v1.2h.2l-.2 .6h-.3v-.4h-.7zM537.4 388h.9v.2h-.7l-.1 .5a.6 .6 0 0 1 .9 .3 .6 .6 0 0 1-.4 .8 .6 .6 0 0 1-.8-.5h.2a.38 .38 0 0 0 .6 .2 .38 .38 0 0 0 .1-.6 .38 .38 0 0 0-.6 .1l-.2-.1zM536.3 389h.7v.3h-.7zM535.2 389.3a.4 .4 0 0 0 .8 0 .4 .4 0 0 0-.8 0zM535.1 388.2l.7-.2 .3 .4h-.2a.36 .36 0 0 0-.4-.2 .36 .36 0 0 0-.3 .4v.3a.58 .58 0 0 1 .9 .2 .58 .58 0 0 1-.5 .8 .58 .58 0 0 1-.6-.7zM533.9 388.3a.84 .84 0 0 0 .4 1.3l.1-.1a.84 .84 0 0 0-.4-1.3zM533.8 388.1a.84 .84 0 0 1 1 .8 .84 .84 0 0 1-1 .8l-.2-.8zM532.3 388.1a.63 .63 0 0 1 1 .3 .63 .63 0 0 1-.5 .8l-.4 .4h.9v.2h-1.2l.5-.7a.47 .47 0 0 0 .5-.4 .47 .47 0 0 0-.5-.5l-.4 .3zM531.3 389h.7v.3h-.7zM530.1 388.4l.6-.4v1.8h-.2v-1.4l-.4 .3zM528.9 388.3h.3v.5h.4v.2h-.4v.5h-.3v-.5h-.5v-.2h.5zM527.1 389.5h.3v.3h-.3zM527.1 388.5h.3v.2h-.3zM525.9 388.7l-.1 .3h.8l-.3-.3zM525.8 388.6a.61 .61 0 0 1 .7-.1 .61 .61 0 0 1 .3 .7h-1a.38 .38 0 0 0 .3 .4 .38 .38 0 0 0 .5-.2h.2a.66 .66 0 0 1-1 .3 .66 .66 0 0 1 0-1.1zM524.2 388.5l1 .1 .1 1.2h-.2v-1l-.3-.1-.3 .2v.9h-.3zM523 389.2a.45 .45 0 0 0 .9 0 .45 .45 0 0 0-.9 0zM522.8 389.1a.66 .66 0 0 1 1.3 0 .66 .66 0 0 1-1.3 0zM521.4 388h.2v.6a.47 .47 0 0 1 .6-.1 .47 .47 0 0 1 .3 .5v.8h-.2v-1l-.3-.2-.3 .2-.1 1h-.2zM520 388.2v.7l.7-.1a.33 .33 0 0 0 .2-.4 .33 .33 0 0 0-.4-.2zM519.8 388h.9a.55 .55 0 0 1 .4 .7 .55 .55 0 0 1-.6 .4h-.5v.7h-.2z"/>
</g>
<path d="M439.7 385.7v3.6M440.8 385.7v3.6M489.3 385.7v3.6" fill="none" stroke="#000" stroke-width=".45"/>
<path d="M303.3 408l.8-.2 40.6 .1 .4 1.1v13.1h-42v-13.2z" fill="#aab2ab"/>
<path d="M303.5 408h40.9l.4 .2 .1 9.8h-29.2a6.3 6.3 0 0 1-10.9 0h-1.5v-9.6zM303.1 407.9l-.2 .5v13.9l.2 .1h41.9l.2-.1v-13.9l-.5-.7-41-.1z" fill="#000"/>
<circle cx="310.3" cy="414.5" r="4.8" fill="#fff"/>
<path d="M310.8 413.3a1.7 1.7 0 0 1 2.6 .3l-.8 .4-.3-.4a.93 .93 0 0 0-1 .9 .93 .93 0 0 0 1 .9l.4-.4 .7 .4a1.7 1.7 0 0 1-2.5 .5 1.7 1.7 0 0 1-.1-2.6zM307.6 413.3a1.7 1.7 0 0 1 2.6 .3l-.7 .4-.4-.4a.93 .93 0 0 0-1 .9 .93 .93 0 0 0 1 .9l.4-.4 .7 .4a1.7 1.7 0 0 1-2.5 .5 1.7 1.7 0 0 1-.1-2.6zM305.8 414.5a4.5 4.5 0 0 0 9 0 4.5 4.5 0 0 0-9 0zM304.7 414.5a5.6 5.6 0 0 1 11.1 0 5.6 5.6 0 0 1-11.1 0z" fill="#000"/>
<circle cx="321.2" cy="413" r="3.8" fill="#fff"/>
<g fill="#000">
<path d="M320.2 411.7l2 .1 .1 1.8h-.5v2h-1.3v-2h-.4z"/>
<circle cx="321.2" cy="410.8" r=".57"/>
</g>
<path d="M317.8 412.9a3.4 3.4 0 0 1 6.7 0 3.4 3.4 0 0 1-6.7 0zM317.1 412.9a4.1 4.1 0 0 0 8.2 0 4.1 4.1 0 0 0-8.2 0z" fill-rule="evenodd" fill="#000"/>
<g fill="#fff">
<path d="M320.9 419.2h.6l.5 .9 .6-.9h.6l-.9 1.4v.9h-.5v-.9z"/>
<path d="M337.3 419.4l.7-.3a.8 .8 0 0 1 1 .8h-.5a.36 .36 0 0 0-.3-.5 .36 .36 0 0 0-.4 .3 .36 .36 0 0 0 .4 .4 .82 .82 0 0 1 .8 1.1 .82 .82 0 0 1-1.3 .3l-.6-.6v-.2h.5a.41 .41 0 0 0 .4 .6 .41 .41 0 0 0 .3-.7l-1-.4z"/>
<path d="M328 419.2h.5l1 1.5v-1.5h.4v2.3h-.5l-.9-1.5-.1 1.5h-.4z"/>
<path d="M330.6 419.5l.8-.4a.95 .95 0 0 1 1 .9h-.4a.69 .69 0 0 0-1-.1 .69 .69 0 0 0-.1 1 .69 .69 0 0 0 1-.1l.1-.2h.5a1.15 1.15 0 0 1-1.8 .7 1.15 1.15 0 0 1-.1-1.8z"/>
<path d="M319.4 420.5v.6l.9-.1-.1-.4zM319.4 419.6v.5l.8-.1-.1-.4zM318.9 419.2l1.6 .1 .2 .5-.3 .4a.67 .67 0 0 1 .4 .9 .67 .67 0 0 1-.8 .4h-1.1z"/>
<path d="M340.2 419.8l-.3 .8h.6zM340 419.2h.5l.9 2.3h-.5l-.2-.5h-.9l-.2 .5h-.5z"/>
<circle cx="339.6" cy="412.9" r="3.7"/>
</g>
<g fill="#000">
<path d="M338.4 411.2a2.12 2.12 0 0 1 2.8 .4 2.12 2.12 0 0 1-.3 2.9 2.12 2.12 0 0 1-2.9-.1l-.3-.8h1a.98 .98 0 0 0 1.3 .7 .98 .98 0 0 0 .6-1.4 .98 .98 0 0 0-.6-1.2 .98 .98 0 0 0-1.3 .6h.3l-.8 .8-.8-.8h.3z"/>
<path d="M336.2 412.9a3.4 3.4 0 0 1 6.7 0 3.4 3.4 0 0 1-6.7 0zM335.5 412.9a4.1 4.1 0 0 0 8.2 0 4.1 4.1 0 0 0-8.2 0z"/>
</g>
<circle cx="330.4" cy="412.9" r="3.8" fill="#fff"/>
<path d="M328 410.5l-.4 .6 1.5 .7 .4-.5 .7-.2v-.7h.4v.7l1.1 .3-.6 .6a.61 .61 0 0 0-.6-.3 .61 .61 0 0 0-.5 .5l3.6 1.6a3.4 3.4 0 0 0-1.5-3.8 3.4 3.4 0 0 0-4.1 .5zM327.2 411.8a3.4 3.4 0 0 0 1.8 4.2 3.4 3.4 0 0 0 4.3-1.5l-1.5-.6-.4 .6-.8 .3v.6h-.4v-.6l-1.3-.5 .6-.6a.68 .68 0 0 0 .8 .4 .68 .68 0 0 0 .5-.7zM326.3 412.9a4.1 4.1 0 0 1 8.2 0 4.1 4.1 0 0 1-8.2 0z" fill="#000"/>
<g font-size="7.7">
<text x="415.4" y="407.6">NP2 STAGE TO FRAME CONNECTOR.ipt</text>
<text x="458.9" y="424.8">J009954</text>
<text x="525.7" y="424.4">-</text>
</g>
<text font-size="4.4" x="417.8" y="423.5">C</text>
<g font-size="4.2">
<text x="68.7" y="5.3">4</text>
<text x="208.4" y="5.3">3</text>
<text x="348.1" y="5.3">2</text>
<text x="487.8" y="5.3">1</text>
<text x="2.5" y="55.5">D</text>
<text x="553.5" y="55.5">D</text>
<text x="2.8" y="163.4">C</text>
<text x="553.5" y="163.4">C</text>
<text x="2.9" y="271.4">B</text>
<text x="553.5" y="271.4">B</text>
<text x="2.8" y="379.3">A</text>
<text x="553.5" y="379.3">A</text>
<text x="68.7" y="429.5">4</text>
<text x="208.4" y="429.6">3</text>
<text x="348.1" y="429.6">2</text>
<text x="487.8" y="429.5">1</text>
</g>
<g font-size="3.5">
<text x="429" y="10.2">REVISION HISTORY</text>
<text x="12.7" y="15.3">GENERAL NOTES:</text>
<text x="344.9" y="15.3">ZONE</text>
<text x="371.5" y="15.3">REV</text>
<text x="427.2" y="15.3">DESCRIPTION</text>
<text x="497.4" y="15.3">DATE</text>
<text x="524.9" y="15.3">APPROVED</text>
<text x="12.7" y="23.7">2.</text>
<text x="12.7" y="19.5">1.</text>
<text x="18.9" y="23.7">SPECIAL FINISH: ANODIZE PER MIL-A-8625F, TYPE II, CLASS 2 (BLACK)</text>
<text x="18.9" y="19.5">MATERIAL: ALUMINUM, 6061-T651</text>
<text x="374" y="20.3">-</text>
<text x="424.6" y="20.4">INITIAL RELEASE</text>
<text x="494.6" y="20.3">8/1/2021</text>
<text x="522.3" y="20.1">HHMI\\arnoldj</text>
<text x="12.7" y="27.8">3.</text>
<text x="18.9" y="27.8">SURFACE ROUGHNESS (UNLESS SPECIFIED OTHERWISE): 63 Ra (AVERAGE MICRO-INCHES)</text>
<text x="12.7" y="32">4.</text>
<text x="18.9" y="32">INTERPRET DIMENSIONS AND TOLERANCES PER ASME Y14.5M-1994</text>
<text x="12.7" y="36.2">5.</text>
<text x="12.7" y="40.4">6.</text>
<text x="18.9" y="36.2">DEBURR AND BREAK ALL SHARP EDGES, MAX 0.010&quot; (UNLESS SPECIFIED OTHERWISE)</text>
<text x="18.9" y="40.4">PARTS ARE TO BE CLEAN AND FREE OF OIL, GREASE, AND OTHER CONTAMINANTS</text>
<text x="12.7" y="44.6">7.</text>
<text x="18.9" y="44.6">DIMENSIONS INCLUDE ANODIZING, ELECTROPLATING, AND CHEMICALLY APPLIED FINISHES IF APPLICABLE</text>
<text x="193.5" y="85.9">2X</text>
<text x="201.4" y="85.9">.260 THRU</text>
<text x="202.9" y="90.4">.50 X 90°</text>
<text x="199.8" y="99.9">4X</text>
<text x="207.7" y="99.9">.323 THRU</text>
<text x="294" y="108.8">2X .344</text>
<text x="335.7" y="119.6">+.002</text>
<text x="328.3" y="121.5">.190</text>
<text x="336.3" y="123.1">- .000</text>
<text x="133" y="141.6">.492</text>
<text x="297" y="138.6">1.000</text>
<text x="92.1" y="145">4.000</text>
<text x="107.6" y="145">1.969</text>
<text x="123.1" y="145.8">.984</text>
<text x="297" y="151.3">1.000</text>
<text x="113.9" y="190.4">2X 1/4-20 UNC - 2B</text>
<text x="339.5" y="197.4">.670</text>
<text x="344.4" y="211.8">1.200</text>
<text x="401.6" y="263.3">1.200</text>
<text x="326.6" y="302.1">3.250</text>
<text x="228.9" y="338.5">13.195</text>
<text x="338.2" y="337.9">4X</text>
<text x="346.1" y="337.9">.332 THRU</text>
<text x="347.7" y="342.3">.531</text>
<text x="359.6" y="342.3">.313</text>
<text x="354.4" y="381.6">(UNLESS SPECIFIED OTHERWISE)</text>
<text x="352.5" y="390">[SECONDARY UNITS]: MILLIMETERS</text>
<text x="361.1" y="385.8">PRIMARY UNITS: INCHES</text>
<text x="362.3" y="394.1">PRIMARY TOLERANCES:</text>
<text x="362" y="397.9">X.X</text>
<text x="386.7" y="398">± 0.020</text>
<text x="362" y="402.1">X.XX</text>
<text x="362" y="406.3">X.XXX</text>
<text x="386.6" y="406.3">± 0.005</text>
<text x="386.6" y="402.1">± 0.010</text>
<text x="362" y="410.5">X.XXXX</text>
<text x="384.7" y="410.5">± 0.0005</text>
<text x="358.4" y="419.7">- DO NOT SCALE DRAWING -</text>
<text x="362" y="414.6">ANGULAR</text>
<text x="383.8" y="414.7">± 0.5 DEG</text>
<text x="415.5" y="418.4">SIZE</text>
<text x="461.7" y="418.3">PART NUMBER</text>
<text x="523.9" y="418.3">REV</text>
<text x="537.8" y="418.4">SHEET</text>
<text x="352" y="424.2">THIRD ANGLE PROJECTION:</text>
<text x="536.7" y="423.2">1 OF 1</text>
</g>
</svg>
